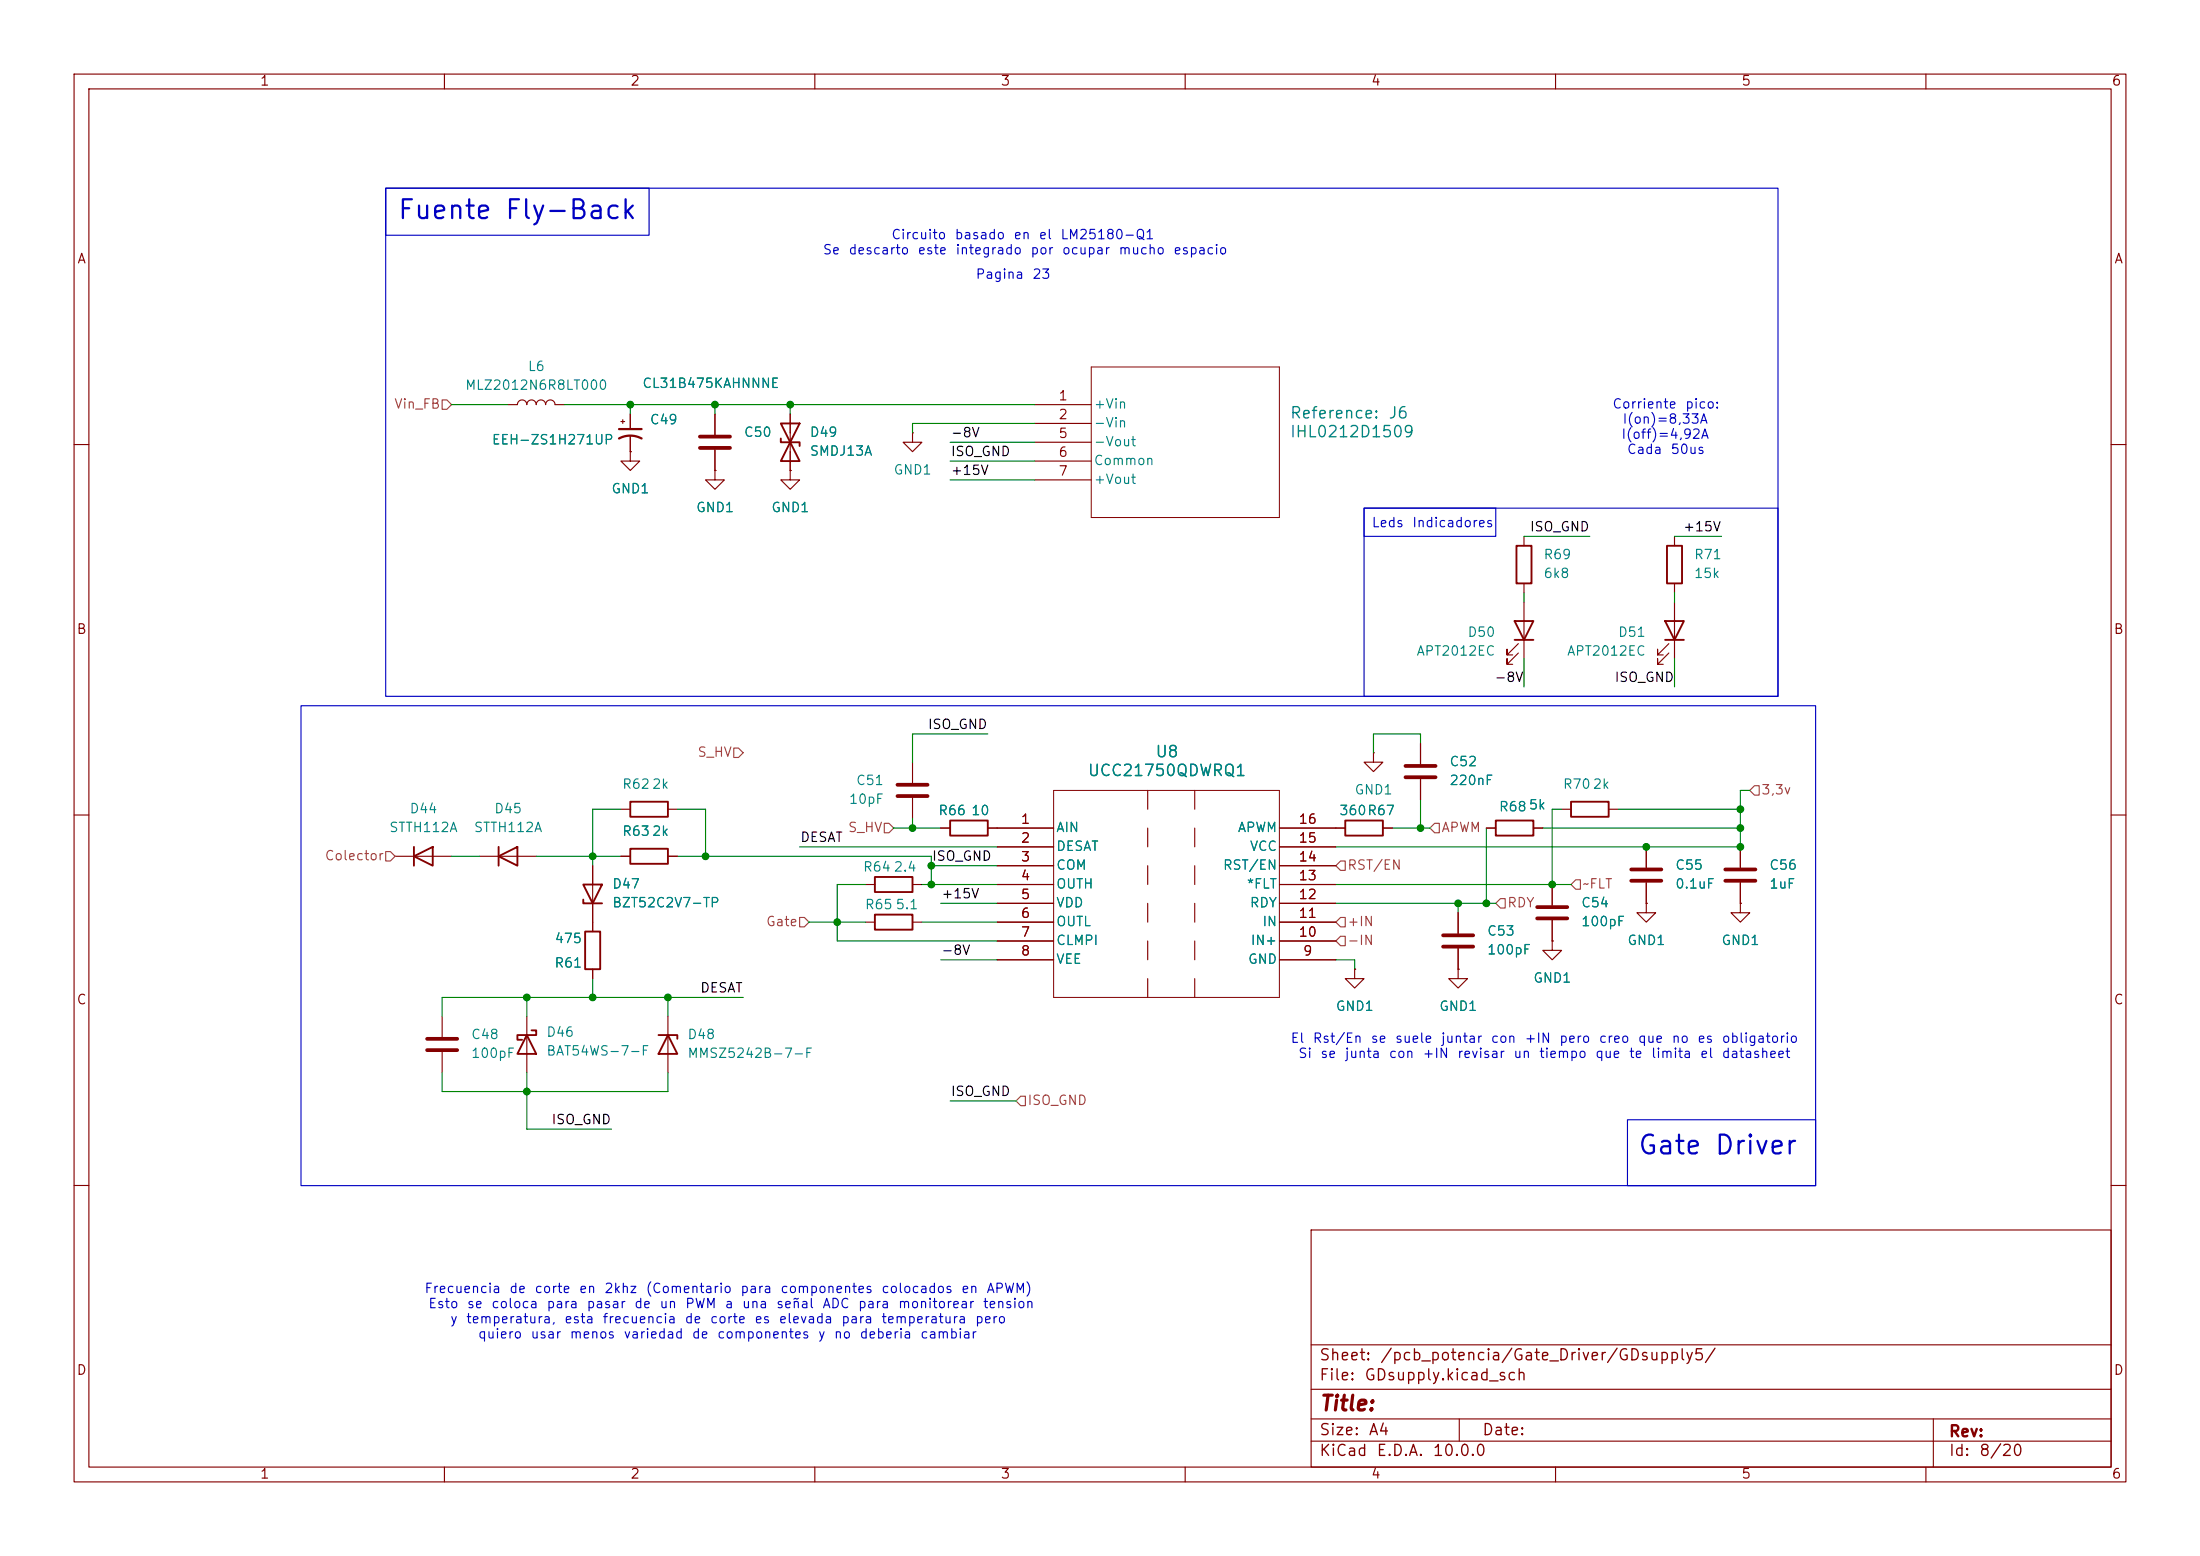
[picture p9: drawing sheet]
<svg xmlns="http://www.w3.org/2000/svg" width="297mm" height="210mm" viewBox="0 0 297 210" stroke-linecap="round" stroke-linejoin="round" font-family="sans-serif">
<g fill="none" stroke="#840000" stroke-width=".15">
<path d="M10 10h277v190h-277zM12 12h273v186h-273zM60 10v2M110 10v2M160 10v2M210 10v2M260 10v2M68.6 54.6h1.2a.64 .64 0 0 1 .7-.6 .64 .64 0 0 1 .6 .6 .64 .64 0 0 1 .7-.6 .64 .64 0 0 1 .6 .6 .64 .64 0 0 1 .6-.6 .64 .64 0 0 1 .7 .6 .64 .64 0 0 1 .6-.6 .64 .64 0 0 1 .6 .6h1.3M83.8 56.9h.5M84.1 56.6v.6M85.1 55.9v2M85.1 58.9v2.1"/>
<path d="M96.5 55.9v2.8M106.7 55.9v7.6M123.2 58.4v1.3h1.3l-1.3 1.3-1.3-1.3h1.3M123.2 58.4h.1M139.7 54.6h7.6M139.7 57.2h7.6M139.7 59.7h7.6M10 60h2M85.1 61v1.2h1.3l-1.3 1.3-1.3-1.3h1.3M85.1 61h.1M96.5 63.5v1.3h1.3l-1.3 1.2-1.3-1.2h1.3M96.5 63.5h.1"/>
<path d="M96.5 60.7v2.8M106.7 63.5v1.3h1.2l-1.2 1.2-1.3-1.2h1.3M106.7 63.5h.1M139.7 62.2h7.6M139.7 64.8h7.6M205.7 72.4v1.3M205.7 78.7v1.3M226.1 72.4v1.3M226.1 78.7v1.3M285 60h2M205 88.1l-1.5 1.6v-.8v.8h.7M205 86.9l-1.5 1.5v-.8v.8h.7"/>
<path d="M205.7 81.3v7.6M225.3 88.1l-1.5 1.6v-.8v.8h.7M225.3 86.9l-1.5 1.5v-.8v.8h.7M226.1 81.3v7.6M10 110h2M53.3 115.6h7.7M64.8 115.6h7.6M80 116.8v8.9M83.8 115.6h1.3M83.8 109.2h1.3M90.2 115.6h1.2M90.2 109.2h1.2"/>
<path d="M116.8 119.4h1.3M123.2 102.9v2.8M123.2 107.7v2.8M123.2 119.4h1.3M127 111.8h1.3M133.3 111.8h8.9M134.6 119.4h7.6M134.6 114.3h7.6M134.6 116.8h7.6M154.9 106.7v2.5M154.9 116.8v2.6M154.9 111.8v2.5"/>
<path d="M161.3 106.7v2.5M161.3 116.8v2.6M161.3 111.8v2.5M172.7 111.8h8.9M172.7 119.4h7.6M172.7 114.3h7.6M172.7 116.8h7.6M185.4 101.6v1.3h1.3l-1.3 1.2-1.3-1.2h1.3M185.4 101.6h.1M186.7 111.8h1.3M191.8 100.3v2.8M191.8 105.2v2.8"/>
<path d="M200.7 111.8h1.2M207 111.8h1.3M209.5 119.4v2.8M210.8 109.2h1.3M217.2 109.2h1.2M222.2 114.3v2.8M222.2 119.1v2.8M234.9 114.3v2.8M234.9 119.1v2.8M285 110h2M59.7 137.2v2.8M71.1 137.2v7.6"/>
<path d="M80 130.8v1.3M90.2 137.2v7.6M116.8 124.5h1.3M123.2 124.5h1.3M134.6 124.5h7.6M134.6 121.9h7.6M134.6 127h7.6M134.6 129.5h7.6M154.9 127v2.5M154.9 121.9v2.6M154.9 132.1v2.5M161.3 127v2.5"/>
<path d="M161.3 121.9v2.6M161.3 132.1v2.5M172.7 124.5h7.6M172.7 121.9h7.6M172.7 127h7.6M172.7 129.5h7.6M182.9 130.8v1.3h1.2l-1.2 1.3-1.3-1.3h1.3M182.9 130.8h.1M196.8 130.8v1.3h1.3l-1.3 1.3-1.2-1.3h1.2M196.8 130.8h.1M196.8 123.2v2.8M196.8 128v2.8"/>
<path d="M209.5 127v1.3h1.3l-1.3 1.2-1.2-1.2h1.2M209.5 127h.1M209.5 124.2v2.8M222.2 121.9v1.3h1.3l-1.3 1.3-1.2-1.3h1.2M222.2 121.9h.1M234.9 121.9v1.3h1.3l-1.3 1.3-1.2-1.3h1.2M234.9 121.9h.1M59.7 142v2.8M10 160h2M177 166h108v32h-108zM285 160h2M60 198v2"/>
<path d="M110 198v2M160 198v2M177 194.5h108M177 191.5h108M177 187.5h108M177 181.5h108M197 191.5v3M210 198v2M260 198v2M261 191.5v6.5"/>
</g>
<g fill="none" stroke="#840000" stroke-width=".25">
<path d="M105.4 57.2l2.5 5h-2.5l2.5-5zM105.4 59.2v.5h2.5v.5M204.7 73.7h2.1v5h-2.1zM225 73.7h2.1v5h-2.1zM204.5 83.8h2.5l-1.3 2.6zM204.5 86.4h2.5M224.8 83.8h2.5l-1.2 2.6zM224.8 86.4h2.5M55.9 115.6l2.5-1.3v2.5zM55.9 114.3v2.5M67.3 115.6l2.5-1.3v2.5zM67.3 114.3v2.5"/>
<path d="M78.7 119.4h2.6l-1.3 2.5zM85.1 114.6h5.1v2h-5.1zM85.1 108.2h5.1v2h-5.1zM118.1 118.4h5.1v2h-5.1zM128.3 110.7h5v2.1h-5zM181.6 110.7h5.1v2.1h-5.1zM201.9 110.7h5.1v2.1h-5.1zM212.1 108.2h5.1v2h-5.1zM71.1 139.7l1.3 2.5h-2.6zM71.8 139.1h.6v.6h-2.6v.6h.7M78.7 121.4v.5h2.6M79 125.7h2v5.1h-2z"/>
<path d="M88.9 139.7h2.5v.5M90.2 139.7l1.2 2.5h-2.5zM118.1 123.4h5.1v2.1h-5.1z"/>
</g>
<g fill="none" stroke="#840000" stroke-width=".51">
<path d="M94.5 58.9h4.1M94.5 60.5h4.1M121.2 107.4h4M121.2 105.9h4M189.7 104.9h4.1M189.7 103.4h4.1M220.2 118.9h4.1M220.2 117.3h4.1M232.9 118.9h4.1M232.9 117.3h4.1M194.8 127.8h4.1M194.8 126.2h4.1"/>
<path d="M207.5 124h4.1M207.5 122.4h4.1M57.7 141.7h4M57.7 140.2h4"/>
</g>
<path d="M83.6 59.2a3.2 3.2 0 0 1 3 0M83.6 57.9h3" fill="none" stroke="#840000" stroke-width=".3"/>
<path d="M147.3 49.5h25.4v20.4h-25.4zM142.2 106.7h30.5v27.9h-30.5z" fill="none" stroke="#840000" stroke-width=".14"/>
<g fill="none" stroke="#848400" stroke-width=".15">
<path d="M59.7 54h.6l.7 .6-.7 .6h-.6zM52.1 114.9h.6l.6 .7-.6 .6h-.6zM99.1 101h.6l.6 .6-.6 .6h-.6zM119.4 111.1h.6l.6 .7-.6 .6h-.6zM181 116.2h.6v1.3h-.6l-.7-.7zM193.7 111.1h.6v1.3h-.6l-.7-.6zM212.7 118.7h.7v1.3h-.7l-.6-.6zM236.9 106h.6v1.3h-.6l-.7-.6zM107.9 123.8h.7l.6 .7-.6 .6h-.7zM181 123.8h.6v1.3h-.6l-.7-.6zM181 126.4h.6v1.2h-.6l-.7-.6zM202.6 121.3h.6v1.3h-.6l-.7-.7z"/>
<path d="M137.8 148h.6v1.2h-.6l-.6-.6z"/>
</g>
<g fill="none" stroke="#008400" stroke-width=".15">
<path d="M61 54.6h7.6M76.2 54.6h63.5M85.1 54.6v1.3M96.5 54.6v1.3M106.7 54.6v1.3M128.3 59.7h11.4M139.7 57.2h-16.5v1.2M128.3 62.2h11.4M128.3 64.8h11.4M205.7 72.4h8.9M226.1 72.4h6.3M133.3 99.1h-10.1v3.8"/>
<path d="M205.7 80v1.3M205.7 88.9v3.8M226.1 80v1.3M226.1 88.9v3.8M61 115.6h3.8M72.4 115.6h11.4M83.8 109.2h-3.8v7.6M91.4 115.6h34.3v3.8M91.4 109.2h3.8v6.4M107.9 114.3h26.7M116.8 119.4h-3.8v7.6h21.6M120.6 111.8h6.4"/>
<path d="M123.2 110.5v1.3M124.5 119.4h10.1M125.7 116.8h8.9M180.3 119.4h31.8M188 111.8h5M191.8 100.3v-1.2h-6.4v2.5M191.8 108v3.8M200.7 111.8v10.1M208.3 111.8h26.6M210.8 109.2h-1.3v10.2M218.4 109.2h16.5M236.2 106.7h-1.3v7.6h-54.6"/>
<path d="M71.1 134.6v2.6M80 132.1v2.5M90.2 134.6v2.6M100.3 134.6h-40.6v2.6M109.2 124.5h7.6M124.5 124.5h10.1M127 121.9h7.6M127 129.5h7.6M180.3 121.9h21.6M180.3 129.5h2.6v1.3M196.8 121.9v1.3M59.7 144.8v2.5h30.5v-2.5"/>
<path d="M71.1 144.8v7.6h11.4M128.3 148.6h8.9"/>
</g>
<path d="M52.1 25.4h187.9v68.6h-187.9zM52.1 25.4h35.5v6.4h-35.5zM184.1 68.6h55.9v25.4h-55.9zM184.1 68.6h17.8v3.8h-17.8zM40.6 95.3h204.5v64.7h-204.5zM219.7 151.1h25.4v8.9h-25.4z" fill="none" stroke="#0000c2" stroke-width=".15"/>
<g fill="#008400" stroke="#008400" stroke-width=".14">
<circle cx="71.1" cy="147.3" r=".46"/>
<circle cx="125.7" cy="116.8" r=".46"/>
<circle cx="125.7" cy="119.4" r=".46"/>
<circle cx="90.2" cy="134.6" r=".46"/>
<circle cx="113" cy="124.5" r=".46"/>
<circle cx="80" cy="134.6" r=".46"/>
<circle cx="71.1" cy="134.6" r=".46"/>
<circle cx="222.2" cy="114.3" r=".46"/>
<circle cx="209.5" cy="119.4" r=".46"/>
<circle cx="196.8" cy="121.9" r=".46"/>
<circle cx="200.7" cy="121.9" r=".46"/>
<circle cx="234.9" cy="114.3" r=".46"/>
<circle cx="80" cy="115.6" r=".46"/>
<circle cx="106.7" cy="54.6" r=".46"/>
<circle cx="85.1" cy="54.6" r=".46"/>
<circle cx="95.2" cy="115.6" r=".46"/>
<circle cx="96.5" cy="54.6" r=".46"/>
<circle cx="123.2" cy="111.8" r=".46"/>
<circle cx="234.9" cy="109.2" r=".46"/>
<circle cx="234.9" cy="111.8" r=".46"/>
<circle cx="191.8" cy="111.8" r=".46"/>
</g>
<g font-size="2.5" fill="#0000c2">
<text x="53.5" y="30.2">Fuente</text>
<text x="68" y="30.2">Fly-Back</text>
<text x="221" y="156.4">Gate</text>
<text x="231.3" y="156.4">Driver</text>
</g>
<text font-size="2" fill="#840000" x="178" y="190.9">Title:</text>
<g font-size="1.5" fill="#008484">
<text x="174" y="56.9">Reference:</text>
<text x="174" y="59.4">IHL0212D1509</text>
<text x="187.3" y="56.9">J6</text>
<text x="146.7" y="105.1">UCC21750QDWRQ1</text>
<text x="155.9" y="102.6">U8</text>
</g>
<g font-size="1.5" fill="#840000">
<text x="178" y="184">Sheet:</text>
<text x="186.2" y="184">/pcb_potencia/Gate_Driver/GDsupply5/</text>
<text x="178" y="186.7">File:</text>
<text x="184.1" y="186.7">GDsupply.kicad_sch</text>
<text x="178" y="196.9">KiCad</text>
<text x="178" y="194.1">Size:</text>
<text x="184.7" y="194.1">A4</text>
<text x="185.7" y="196.9">E.D.A.</text>
<text x="193.3" y="196.9">10.0.0</text>
<text x="200" y="194.1">Date:</text>
<text x="263" y="194.3">Rev:</text>
<text x="263" y="196.9">Id:</text>
<text x="267.1" y="196.9">8/20</text>
</g>
<g font-size="1.3" fill="#840000">
<text x="35" y="11.9">1</text>
<text x="85" y="11.9">2</text>
<text x="135" y="11.9">3</text>
<text x="185" y="11.9">4</text>
<text x="235" y="11.9">5</text>
<text x="285" y="11.9">6</text>
<text x="10.3" y="35.9">A</text>
<text x="285.3" y="35.9">A</text>
<text x="142.8" y="54.4">1</text>
<text x="142.8" y="56.9">2</text>
<text x="142.8" y="59.4">5</text>
<text x="142.8" y="62">6</text>
<text x="142.8" y="64.5">7</text>
<text x="10.3" y="85.9">B</text>
<text x="285.3" y="85.9">B</text>
<text x="137.7" y="111.5">1</text>
<text x="175.2" y="111.5">16</text>
<text x="137.7" y="114">2</text>
<text x="137.7" y="116.6">3</text>
<text x="137.7" y="119.1">4</text>
<text x="175.2" y="119.1">13</text>
<text x="175.2" y="116.6">14</text>
<text x="175.2" y="114">15</text>
<text x="137.7" y="121.7">5</text>
<text x="137.7" y="124.2">6</text>
<text x="175.2" y="124.2">11</text>
<text x="175.2" y="121.7">12</text>
<text x="137.7" y="126.7">7</text>
<text x="137.7" y="129.3">8</text>
<text x="175.2" y="126.7">10</text>
<text x="175.8" y="129.3">9</text>
<text x="10.3" y="135.9">C</text>
<text x="285.3" y="135.9">C</text>
<text x="10.3" y="185.9">D</text>
<text x="285.3" y="185.9">D</text>
<text x="35" y="199.9">1</text>
<text x="85" y="199.9">2</text>
<text x="135" y="199.9">3</text>
<text x="185" y="199.9">4</text>
<text x="235" y="199.9">5</text>
<text x="285" y="199.9">6</text>
</g>
<g font-size="1.3" fill="#0000c2">
<text x="111" y="34.7">Se</text>
<text x="114.5" y="34.7">descarto</text>
<text x="120.2" y="32.6">Circuito</text>
<text x="123.8" y="34.7">este</text>
<text x="128.8" y="32.6">basado</text>
<text x="128.9" y="34.7">integrado</text>
<text x="136.7" y="32.6">en</text>
<text x="139" y="34.7">por</text>
<text x="140.1" y="32.6">el</text>
<text x="143.1" y="32.6">LM25180-Q1</text>
<text x="143.3" y="34.7">ocupar</text>
<text x="150.9" y="34.7">mucho</text>
<text x="158.3" y="34.7">espacio</text>
<text x="131.6" y="38">Pagina</text>
<text x="139.3" y="38">23</text>
<text x="217.6" y="55.5">Corriente</text>
<text x="218.8" y="59.5">I(off)=4,92A</text>
<text x="218.9" y="57.5">I(on)=8,33A</text>
<text x="227.4" y="55.5">pico:</text>
<text x="219.5" y="61.6">Cada</text>
<text x="225.4" y="61.6">50us</text>
<text x="185.1" y="71.5">Leds</text>
<text x="190.6" y="71.5">Indicadores</text>
<text x="174.1" y="141.1">El</text>
<text x="175.2" y="143.1">Si</text>
<text x="177.1" y="141.1">Rst/En</text>
<text x="178.2" y="143.1">se</text>
<text x="181.4" y="143.1">junta</text>
<text x="185" y="141.1">se</text>
<text x="187.4" y="143.1">con</text>
<text x="188.2" y="141.1">suele</text>
<text x="191.9" y="143.1">+IN</text>
<text x="194.4" y="141.1">juntar</text>
<text x="196.6" y="143.1">revisar</text>
<text x="201.2" y="141.1">con</text>
<text x="204.2" y="143.1">un</text>
<text x="205.7" y="141.1">+IN</text>
<text x="207.7" y="143.1">tiempo</text>
<text x="210.4" y="141.1">pero</text>
<text x="215.3" y="143.1">que</text>
<text x="215.7" y="141.1">creo</text>
<text x="219.8" y="143.1">te</text>
<text x="221" y="141.1">que</text>
<text x="222.8" y="143.1">limita</text>
<text x="225.6" y="141.1">no</text>
<text x="229.1" y="141.1">es</text>
<text x="229.4" y="143.1">el</text>
<text x="232.3" y="141.1">obligatorio</text>
<text x="232.3" y="143.1">datasheet</text>
<text x="57.2" y="174.8">Frecuencia</text>
<text x="57.7" y="176.9">Esto</text>
<text x="60.7" y="178.9">y</text>
<text x="62.8" y="178.9">temperatura,</text>
<text x="62.9" y="176.9">se</text>
<text x="66.2" y="176.9">coloca</text>
<text x="68.7" y="174.8">de</text>
<text x="72.1" y="174.8">corte</text>
<text x="73.7" y="176.9">para</text>
<text x="76.1" y="178.9">esta</text>
<text x="78.1" y="174.8">en</text>
<text x="79.1" y="176.9">pasar</text>
<text x="81.2" y="178.9">frecuencia</text>
<text x="81.5" y="174.8">2khz</text>
<text x="85.5" y="176.9">de</text>
<text x="87.1" y="174.8">(Comentario</text>
<text x="88.9" y="176.9">un</text>
<text x="92.3" y="178.9">de</text>
<text x="92.4" y="176.9">PWM</text>
<text x="95.7" y="178.9">corte</text>
<text x="97.7" y="176.9">a</text>
<text x="99.9" y="174.8">para</text>
<text x="100.1" y="176.9">una</text>
<text x="101.8" y="178.9">es</text>
<text x="104.7" y="176.9">señal</text>
<text x="105" y="178.9">elevada</text>
<text x="105.3" y="174.8">componentes</text>
<text x="110.9" y="176.9">ADC</text>
<text x="113.5" y="178.9">para</text>
<text x="115.7" y="176.9">para</text>
<text x="118.9" y="178.9">temperatura</text>
<text x="118.9" y="174.8">colocados</text>
<text x="121.1" y="176.9">monitorear</text>
<text x="129.7" y="174.8">en</text>
<text x="131.5" y="178.9">pero</text>
<text x="132.6" y="176.9">tension</text>
<text x="133.1" y="174.8">APWM)</text>
<text x="64.4" y="181">quiero</text>
<text x="71.5" y="181">usar</text>
<text x="76.8" y="181">menos</text>
<text x="84.1" y="181">variedad</text>
<text x="93.3" y="181">de</text>
<text x="96.7" y="181">componentes</text>
<text x="110.3" y="181">y</text>
<text x="112.5" y="181">no</text>
<text x="116" y="181">deberia</text>
<text x="124.1" y="181">cambiar</text>
</g>
<g font-size="1.3" fill="#008484">
<text x="62.7" y="52.9">MLZ2012N6R8LT000</text>
<text x="71.2" y="50.4">L6</text>
<text x="86.6" y="52.7">CL31B475KAHNNNE</text>
<text x="87.6" y="57.6">C49</text>
<text x="100.3" y="59.3">C50</text>
<text x="109.2" y="59.3">D49</text>
<text x="147.6" y="55.5">+Vin</text>
<text x="147.6" y="58">-Vin</text>
<text x="66.3" y="60.3">EEH-ZS1H271UP</text>
<text x="109.2" y="61.8">SMDJ13A</text>
<text x="120.5" y="64.4">GND1</text>
<text x="147.6" y="60.6">-Vout</text>
<text x="147.6" y="63.1">Common</text>
<text x="147.6" y="65.6">+Vout</text>
<text x="82.4" y="66.9">GND1</text>
<text x="93.9" y="69.4">GND1</text>
<text x="104" y="69.4">GND1</text>
<text x="208.3" y="75.8">R69</text>
<text x="228.6" y="75.8">R71</text>
<text x="208.3" y="78.3">6k8</text>
<text x="228.6" y="78.3">15k</text>
<text x="191.1" y="88.8">APT2012EC</text>
<text x="198" y="86.3">D50</text>
<text x="211.5" y="88.8">APT2012EC</text>
<text x="218.3" y="86.3">D51</text>
<text x="83.9" y="106.8">R62</text>
<text x="87.9" y="106.8">2k</text>
<text x="115.5" y="106.3">C51</text>
<text x="182.8" y="107.5">GND1</text>
<text x="195.6" y="106.3">220nF</text>
<text x="195.6" y="103.7">C52</text>
<text x="210.9" y="106.8">R70</text>
<text x="214.9" y="106.8">2k</text>
<text x="52.5" y="112.6">STTH112A</text>
<text x="55.2" y="110.1">D44</text>
<text x="63.9" y="112.6">STTH112A</text>
<text x="66.6" y="110.1">D45</text>
<text x="83.9" y="113.1">R63</text>
<text x="87.9" y="113.1">2k</text>
<text x="114.5" y="108.8">10pF</text>
<text x="126.6" y="110.3">R66</text>
<text x="131" y="110.3">10</text>
<text x="142.5" y="112.6">AIN</text>
<text x="167" y="112.6">APWM</text>
<text x="180.7" y="110.3">360R67</text>
<text x="202.3" y="109.8">R68</text>
<text x="206.3" y="109.6">5k</text>
<text x="116.4" y="118">R64</text>
<text x="120.6" y="118">2.4</text>
<text x="142.5" y="115.2">DESAT</text>
<text x="142.5" y="117.7">COM</text>
<text x="165" y="117.7">RST/EN</text>
<text x="168.6" y="115.2">VCC</text>
<text x="226.1" y="117.7">C55</text>
<text x="238.8" y="117.7">C56</text>
<text x="82.6" y="122.8">BZT52C2V7-TP</text>
<text x="82.6" y="120.2">D47</text>
<text x="116.7" y="123">R65</text>
<text x="120.8" y="123">5.1</text>
<text x="142.5" y="120.2">OUTH</text>
<text x="142.5" y="122.8">VDD</text>
<text x="142.5" y="125.3">OUTL</text>
<text x="168.2" y="120.2">*FLT</text>
<text x="168.6" y="122.8">RDY</text>
<text x="170.3" y="125.3">IN</text>
<text x="213.4" y="125.3">100pF</text>
<text x="213.4" y="122.8">C54</text>
<text x="226.1" y="120.2">0.1uF</text>
<text x="238.8" y="120.2">1uF</text>
<text x="74.8" y="130.9">R61</text>
<text x="74.8" y="127.6">475</text>
<text x="142.5" y="127.9">CLMPI</text>
<text x="142.5" y="130.4">VEE</text>
<text x="168.4" y="130.4">GND</text>
<text x="168.8" y="127.9">IN+</text>
<text x="200.7" y="129.1">100pF</text>
<text x="200.7" y="126.6">C53</text>
<text x="219.6" y="127.9">GND1</text>
<text x="232.3" y="127.9">GND1</text>
<text x="180.2" y="136.8">GND1</text>
<text x="194.2" y="136.8">GND1</text>
<text x="206.9" y="132.9">GND1</text>
<text x="63.5" y="143.1">100pF</text>
<text x="63.5" y="140.6">C48</text>
<text x="73.7" y="140.2">D46</text>
<text x="73.7" y="142.8">BAT54WS-7-F</text>
<text x="92.7" y="143.1">MMSZ5242B-7-F</text>
<text x="92.7" y="140.6">D48</text>
</g>
<g font-size="1.3" fill="#848400">
<text x="53.1" y="55.5">Vin_FB</text>
<text x="94.1" y="102.5">S_HV</text>
<text x="237.7" y="107.5">3,3v</text>
<text x="114.4" y="112.6">S_HV</text>
<text x="194.5" y="112.6">APWM</text>
<text x="43.8" y="116.4">Colector</text>
<text x="181.8" y="117.7">RST/EN</text>
<text x="103.3" y="125.3">Gate</text>
<text x="181.8" y="125.3">+IN</text>
<text x="203.4" y="122.8">RDY</text>
<text x="213.6" y="120.2">~FLT</text>
<text x="181.8" y="127.9">-IN</text>
<text x="138.6" y="149.5">ISO_GND</text>
</g>
<g font-size="1.3">
<text x="128.3" y="59.3">-8V</text>
<text x="128.3" y="61.9">ISO_GND</text>
<text x="128.3" y="64.4">+15V</text>
<text x="206.4" y="72">ISO_GND</text>
<text x="227.1" y="72">+15V</text>
<text x="201.7" y="92.4">-8V</text>
<text x="217.9" y="92.4">ISO_GND</text>
<text x="125.2" y="98.7">ISO_GND</text>
<text x="107.9" y="114">DESAT</text>
<text x="125.7" y="116.5">ISO_GND</text>
<text x="127" y="121.6">+15V</text>
<text x="127" y="129.2">-8V</text>
<text x="94.4" y="134.3">DESAT</text>
<text x="128.3" y="148.2">ISO_GND</text>
<text x="74.4" y="152.1">ISO_GND</text>
</g>
</svg>
